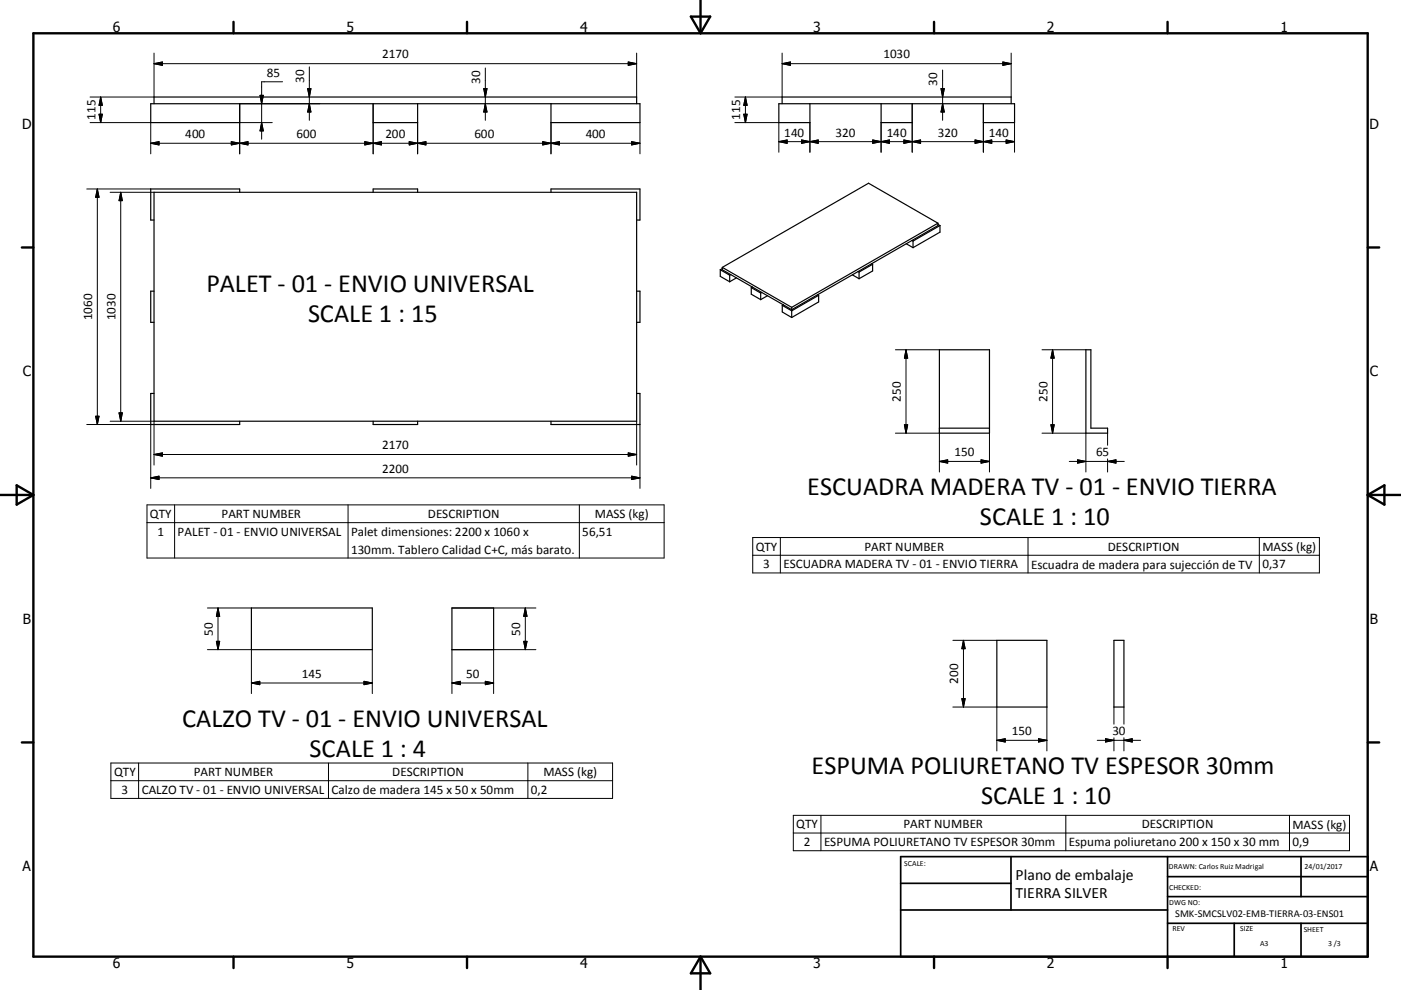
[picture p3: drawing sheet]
<svg xmlns="http://www.w3.org/2000/svg" width="420mm" height="297mm" viewBox="0 0 420 297" stroke-linecap="round" stroke-linejoin="round" font-family="sans-serif">
<g fill="none" stroke="#000" stroke-width=".36">
<path d="M46.2 31.1v-2h144.7v2M71.9 31.1v5.7h-26.7v-5.7h146.7v5.7h-26.7v-5.7M111.9 31.1v5.7h13.3v-5.7M234.5 31.1v-2h68.7v2M242.8 31.1v5.7h-9.3v-5.7h70.7v5.7h-9.4v-5.7M264.2 31.1v5.7h9.3v-5.7M46.2 57.7h144.7v68.7h-144.7zM71.9 57.7v-1h-26.7v9.3h1M111.9 57.7v-1h13.3v1M165.2 57.7v-1h26.7v9.3h-1M261.3 79.1l.3 .2M261.3 79.1l-4 2.4"/>
<path d="M261.6 79.3l-4 2.3M261.6 79.3v2l-4 2.3M271.7 73.1l2 1.2M273.4 72.1l.3 .2M273.7 72.3v2M281.2 67v.7l-19.9 11.4M281.2 67.3l.6 .4M281.2 67l-43.8 25.2M281.2 67l-20.8-12-43.8 25.2M281.8 67.7l-8.1 4.6M281.8 67.7v1.9l-8.1 4.7M46.2 87.4h-1v9.3h1"/>
<path d="M190.9 87.4h1v9.3h-1M215.9 80.9l2.9 1.7M215.9 80.9v2l2.9 1.6M216.6 80.6l-.7 .3M216.6 80.2v.7l2.5 1.5M216.6 80.2l20.8 12M218.8 82.6v1.9M219.1 82.4l9.3 5.3M219.1 82.4l-.3 .2M220.8 83.4l-2 1.1M225.2 86.3l2.9 1.6M225.2 86.3v2l2.9 1.6"/>
<path d="M225.5 86.1l-.3 .2M228.1 87.9v2M228.4 87.7l-.3 .2M228.4 87.7l6.4 3.7M230.1 88.7l-2 1.2M234.5 91.6v2l2.9 1.7M234.5 91.6l2.9 1.6M234.8 91.4l2.6 1.5M234.8 91.4l-.3 .2M237.4 92.2v.7M237.4 93.2v2.1M245.1 88.4l.3 .2"/>
<path d="M245.1 88.4l-7.7 4.5M245.4 88.6l-8 4.6M245.4 88.6v2l-8 4.7M255.5 82.5l2.1 1.1M257.3 81.5l.3 .1M257.3 81.5l-12.2 6.9M257.6 81.6v2M46.2 118h-1v9.4h26.7v-1M190.9 118h1v9.4h-26.7v-1M281.6 104.9h15.1v25.1h-15.1zM325.6 104.9h1.5v23.6h5v1.5h-6.5zM111.9 126.4v1h13.3v-1"/>
<path d="M281.6 128.5h15.1M75.4 182.4h36.2v12.5h-36.2zM135.5 182.4h12.5v12.5h-12.5zM298.9 192.1h15v20h-15zM334 192.1h3v20h-3z"/>
</g>
<g fill="none" stroke="#000" stroke-width=".71">
<path d="M10 10h400v277h-400zM70 6.6v3.4M140 6.6v3.4M207.1 5h5.8l-2.9 5zM210 0v10M280 6.6v3.4M350 6.6v3.4M6.6 74.2h3.4M410 74.2h3.5M0 148.5h10M5 145.6l5 2.9-5 2.9zM410 148.5h10.1"/>
<path d="M410 148.5l5.1-2.9v5.8zM6.6 222.7h3.4M410 222.7h3.5M70 287v3.4M140 287v3.4M210 287v10M210 287l2.9 5h-5.8zM280 287v3.4M350 287v3.4"/>
</g>
<path d="M270 257h140v30h-140zM303.1 257v16M350 257v30M390.1 257v12M270 265h33.1M270 273h80M350 277h60M350 269h60M350 263h60M370 277v10M390.1 277v10" fill="none" stroke="#000" stroke-width=".51"/>
<g fill="none" stroke="#000" stroke-width=".3">
<path d="M46.2 15.9v13.2h-19.2M46.2 19.1l2.5-.5v1zM46.2 19.1h144.7M188.4 18.6l2.5 .5-2.5 .5zM190.9 15.9v13.2M234.5 15.9v13.2h-14.2M234.5 19.1h68.7M234.5 19.1l2.5-.5v1zM300.7 18.6l2.5 .5-2.5 .5zM303.2 15.9v13.2M27 36.8h18.2v9.4M29.7 34.3h1l-.5 2.5z"/>
<path d="M30.2 29.1v7.7M30.2 29.1l.5 2.5h-1zM71.9 36.8h9.7M78 28.6h1l-.6 2.5zM78.4 36.8l.6 2.5h-1zM84.7 24.5h-6.3v17.3M92.2 26.6h1l-.5 2.5zM92.7 31.1l.5 2.5h-1zM92.7 20.1v16M95.9 31.1h-24v15.1M111.9 31.1v15.1M125.2 36.8v9.4"/>
<path d="M145 26.6h1l-.5 2.5zM145.5 20.4v15.7M145.5 31.1l.5 2.5h-1zM165.2 36.8v9.4M191.9 36.8v9.4M220.3 36.8h13.2v8.9M223 34.3h1l-.5 2.5zM223.5 29.1l.5 2.5h-1zM223.5 29.1v7.7M242.8 36.8v8.9M264.2 36.8v8.9M273.5 31.1v14.6"/>
<path d="M282.1 26.6h1l-.5 2.5zM282.6 31.1l.5 2.5h-1zM282.6 21v15.1M294.8 31.1v14.6M304.2 36.8v8.9M26 56.7h19.2M29.2 56.7v70.7M29.2 56.7l.5 2.5h-1zM33 57.7h13.2M36.2 57.7v68.7M36.2 57.7l.5 2.5h-1zM45.2 43h146.7"/>
<path d="M45.2 43l2.5-.5v1zM69.3 42.5l2.6 .5-2.6 .5zM71.9 43l2.5-.5v1zM109.4 42.5l2.5 .5-2.5 .5zM111.9 43l2.5-.5v1zM122.7 42.5l2.5 .5-2.5 .5zM125.2 43l2.5-.5v1zM162.7 42.5l2.5 .5-2.5 .5zM165.2 43l2.5-.5v1zM189.4 42.5l2.5 .5-2.5 .5zM233.5 42.5h70.7M233.5 42.5l2.5-.5v1z"/>
<path d="M240.3 42l5 1v-1l-5 1zM261.6 42l5 1v-1l-5 1zM271 42v1l5-1v1zM292.3 42v1l5-1v1zM301.7 42l2.5 .5-2.5 .5zM268.5 104.9h13.1M271.6 104.9v25.1M271.6 104.9l.5 2.5h-1zM312.4 104.9h13.2M315.6 104.9l.5 2.5h-1zM315.6 104.9v25.1M26 127.4h19.2v19.1"/>
<path d="M28.7 124.9h1l-.5 2.5zM33 126.4h13.2v13.1M35.7 123.9h1l-.5 2.5zM46.2 136.4h144.7M46.2 136.4l2.5-.5v1zM188.4 135.9l2.5 .5-2.5 .5zM190.9 126.4v13.1M191.9 127.4v19.1M268.5 130h13.1M271.1 127.4h1l-.5 2.6zM281.6 138.4h15.1M281.6 138.4l2.5-.4v.9z"/>
<path d="M281.6 128.5v13.1M294.1 138l2.6 .4-2.6 .5zM296.7 128.5v13.1M312.4 130h13.2v11.6M315.1 127.4h1l-.5 2.6zM320.6 138.4h16.5M323.1 138l2.5 .4-2.5 .5zM332.1 138.4l2.5-.4v.9zM332.1 130v3.6M332.1 137.7v3.9M44.1 151.5h155v15.9h-155zM44.1 156.8h155"/>
<path d="M45.2 143.4l2.5-.5v1zM45.2 143.4h146.7M52.4 151.5v15.9M104.4 151.5v15.9M173.7 151.5v15.9M189.4 142.9l2.5 .5-2.5 .5zM225.7 161.3h169.9v10.6h-169.9zM225.7 166.6h169.9M234 161.3v10.6M308.2 161.3v10.6M377.6 161.3v10.6M62.2 194.9h13.2v13.2"/>
<path d="M62.2 182.4h13.2M64.9 192.4h1l-.5 2.5zM65.4 182.4v12.5M65.4 182.4l.5 2.5h-1zM111.6 194.9v13.2M135.5 182.4h25.2M148 194.9v13.2M157 192.4h1l-.5 2.5zM157.5 182.4l.5 2.5h-1zM157.5 182.4v12.5M160.7 194.9h-25.2v13.2M285.7 192.1h13.2"/>
<path d="M288.9 192.1v20M288.9 192.1l.5 2.5h-1zM75.4 204.9h36.2M75.4 204.9l2.5-.5v1zM109.1 204.4l2.5 .5-2.5 .5zM135.5 204.9h12.5M135.5 204.9l2.5-.5v1zM145.5 204.4l2.5 .5-2.5 .5zM285.7 212.1h13.2v13.2M288.4 209.6h1l-.5 2.5zM313.9 212.1v13.2M334 212.1v5.2"/>
<path d="M337 212.1v5.2M33.2 228.9h150.5v10.6h-150.5zM33.2 234.2h150.5M41.6 228.9v10.6M98.5 228.9v10.6M158.3 228.9v10.6M298.9 222.1h15M298.9 222.1l2.5-.5v1zM311.4 221.6l2.5 .5-2.5 .5zM329 222.1h13M331.4 221.6l2.6 .5-2.6 .5zM334 221.3v4"/>
<path d="M337 222.1l2.4-.5v1zM337 221.3v4M237.8 244.6h166.8v10.6h-166.8zM237.8 249.9h166.8M246.1 244.6v10.6M319.5 244.6v10.6M386.6 244.6v10.6"/>
</g>
<g fill="#000" stroke="#000" stroke-width=".3">
<path d="M46.2 19.1l2.5-.5v1zM188.4 18.6l2.5 .5-2.5 .5zM234.5 19.1l2.5-.5v1zM300.7 18.6l2.5 .5-2.5 .5zM29.7 34.3h1l-.5 2.5zM30.2 29.1l.5 2.5h-1zM78 28.6h1l-.6 2.5zM78.4 36.8l.6 2.5h-1zM92.2 26.6h1l-.5 2.5zM92.7 31.1l.5 2.5h-1zM145 26.6h1l-.5 2.5zM145.5 31.1l.5 2.5h-1z"/>
<path d="M223 34.3h1l-.5 2.5zM223.5 29.1l.5 2.5h-1zM282.1 26.6h1l-.5 2.5zM282.6 31.1l.5 2.5h-1zM29.2 56.7l.5 2.5h-1zM45.2 43l2.5-.5v1zM69.3 42.5l2.6 .5-2.6 .5zM71.9 43l2.5-.5v1zM109.4 42.5l2.5 .5-2.5 .5zM111.9 43l2.5-.5v1zM122.7 42.5l2.5 .5-2.5 .5zM125.2 43l2.5-.5v1z"/>
<path d="M162.7 42.5l2.5 .5-2.5 .5zM165.2 43l2.5-.5v1zM189.4 42.5l2.5 .5-2.5 .5zM233.5 42.5l2.5-.5v1zM240.3 42l2.5 .5-2.5 .5zM242.8 42.5l2.5-.5v1zM261.6 42l2.6 .5-2.6 .5zM264.2 42.5l2.4-.5v1zM271 42l2.5 .5-2.5 .5zM273.5 42.5l2.5-.5v1zM292.3 42l2.5 .5-2.5 .5zM294.8 42.5l2.5-.5v1z"/>
<path d="M301.7 42l2.5 .5-2.5 .5zM36.2 57.7l.5 2.5h-1zM271.6 104.9l.5 2.5h-1zM315.6 104.9l.5 2.5h-1zM28.7 124.9h1l-.5 2.5zM35.7 123.9h1l-.5 2.5zM46.2 136.4l2.5-.5v1zM188.4 135.9l2.5 .5-2.5 .5zM271.1 127.4h1l-.5 2.6zM281.6 138.4l2.5-.4v.9zM294.1 138l2.6 .4-2.6 .5zM315.1 127.4h1l-.5 2.6z"/>
<path d="M323.1 138l2.5 .4-2.5 .5zM332.1 138.4l2.5-.4v.9zM45.2 143.4l2.5-.5v1zM189.4 142.9l2.5 .5-2.5 .5zM64.9 192.4h1l-.5 2.5zM65.4 182.4l.5 2.5h-1zM157 192.4h1l-.5 2.5zM157.5 182.4l.5 2.5h-1zM288.9 192.1l.5 2.5h-1zM75.4 204.9l2.5-.5v1zM109.1 204.4l2.5 .5-2.5 .5zM135.5 204.9l2.5-.5v1z"/>
<path d="M145.5 204.4l2.5 .5-2.5 .5zM288.4 209.6h1l-.5 2.5zM298.9 222.1l2.5-.5v1zM311.4 221.6l2.5 .5-2.5 .5zM331.4 221.6l2.6 .5-2.6 .5zM337 222.1l2.4-.5v1z"/>
</g>
<g font-size="7.9">
<text x="61.9" y="87.6">PALET - 01 - ENVIO UNIVERSAL</text>
<text x="92.4" y="96.6">SCALE 1 : 15</text>
<text x="242" y="148.4">ESCUADRA MADERA TV - 01 - ENVIO TIERRA</text>
<text x="293.8" y="157.4">SCALE 1 : 10</text>
<text x="54.6" y="218">CALZO TV - 01 - ENVIO UNIVERSAL</text>
<text x="92.8" y="227">SCALE 1 : 4</text>
<text x="243.2" y="232.2">ESPUMA POLIURETANO TV ESPESOR 30mm</text>
<text x="294.1" y="241.1">SCALE 1 : 10</text>
</g>
<g font-size="4.7">
<text x="304.5" y="263.9">Plano de embalaje</text>
<text x="304.5" y="269.3">TIERRA SILVER</text>
</g>
<g font-size="4.2">
<text x="33.9" y="9.6">6</text>
<text x="103.9" y="9.6">5</text>
<text x="173.9" y="9.6">4</text>
<text x="243.8" y="9.6">3</text>
<text x="313.9" y="9.6">2</text>
<text x="383.9" y="9.6">1</text>
<text x="6.7" y="38.7">D</text>
<text x="410.5" y="38.7">D</text>
<text x="6.9" y="112.9">C</text>
<text x="410.7" y="112.9">C</text>
<text x="6.9" y="187.1">B</text>
<text x="410.7" y="187.1">B</text>
<text x="6.8" y="261.4">A</text>
<text x="410.7" y="261.4">A</text>
<text x="33.9" y="290.4">6</text>
<text x="103.9" y="290.4">5</text>
<text x="173.9" y="290.4">4</text>
<text x="243.8" y="290.4">3</text>
<text x="313.9" y="290.4">2</text>
<text x="383.9" y="290.4">1</text>
</g>
<g font-size="3.9">
<text x="114.6" y="17.5">2170</text>
<text x="264.8" y="17.5">1030</text>
<text x="80" y="23">85</text>
<text x="91.2" y="24.8" transform="rotate(-90 91.2 24.8)">30</text>
<text x="143.9" y="25.1" transform="rotate(-90 143.9 25.1)">30</text>
<text x="281" y="25.8" transform="rotate(-90 281 25.8)">30</text>
<text x="28.6" y="36" transform="rotate(-90 28.6 36)">115</text>
<text x="221.9" y="36" transform="rotate(-90 221.9 36)">115</text>
<text x="55.5" y="41.4">400</text>
<text x="88.9" y="41.4">600</text>
<text x="115.6" y="41.4">200</text>
<text x="142.2" y="41.4">600</text>
<text x="175.6" y="41.4">400</text>
<text x="235.1" y="41">140</text>
<text x="250.5" y="41">320</text>
<text x="265.9" y="41">140</text>
<text x="281.2" y="41">320</text>
<text x="296.5" y="41">140</text>
<text x="27.6" y="96" transform="rotate(-90 27.6 96)">1060</text>
<text x="34.6" y="96" transform="rotate(-90 34.6 96)">1030</text>
<text x="270.1" y="120.5" transform="rotate(-90 270.1 120.5)">250</text>
<text x="314" y="120.5" transform="rotate(-90 314 120.5)">250</text>
<text x="114.6" y="134.8">2170</text>
<text x="286.2" y="136.9">150</text>
<text x="328.6" y="136.9">65</text>
<text x="114.6" y="141.8">2200</text>
<text x="45" y="155.4">QTY</text>
<text x="66.4" y="155.4">PART NUMBER</text>
<text x="128.3" y="155.4">DESCRIPTION</text>
<text x="178.3" y="155.4">MASS (kg)</text>
<text x="47.2" y="160.7">1</text>
<text x="53.3" y="160.7">PALET - 01 - ENVIO UNIVERSAL</text>
<text x="105.2" y="160.8">Palet dimensiones: 2200 x 1060 x</text>
<text x="174.6" y="160.7">56,51</text>
<text x="105.2" y="166.1">130mm. Tablero Calidad C+C, más barato.</text>
<text x="226.6" y="165.2">QTY</text>
<text x="259.2" y="165.2">PART NUMBER</text>
<text x="332.1" y="165.2">DESCRIPTION</text>
<text x="378.5" y="165.3">MASS (kg)</text>
<text x="228.8" y="170.5">3</text>
<text x="234.9" y="170.5">ESCUADRA MADERA TV - 01 - ENVIO TIERRA</text>
<text x="309.1" y="170.6">Escuadra de madera para sujección de TV</text>
<text x="378.5" y="170.5">0,37</text>
<text x="63.8" y="190.7" transform="rotate(-90 63.8 190.7)">50</text>
<text x="156" y="190.7" transform="rotate(-90 156 190.7)">50</text>
<text x="90.5" y="203.4">145</text>
<text x="139.8" y="203.4">50</text>
<text x="287.3" y="205.1" transform="rotate(-90 287.3 205.1)">200</text>
<text x="303.4" y="220.6">150</text>
<text x="333.5" y="220.6">30</text>
<text x="34.2" y="232.8">QTY</text>
<text x="58.1" y="232.8">PART NUMBER</text>
<text x="117.6" y="232.8">DESCRIPTION</text>
<text x="162.9" y="232.9">MASS (kg)</text>
<text x="36.4" y="238.2">3</text>
<text x="42.5" y="238.2">CALZO TV - 01 - ENVIO UNIVERSAL</text>
<text x="99.4" y="238.3">Calzo de madera 145 x 50 x 50mm</text>
<text x="159.2" y="238.2">0,2</text>
<text x="238.7" y="248.5">QTY</text>
<text x="270.8" y="248.5">PART NUMBER</text>
<text x="342.3" y="248.5">DESCRIPTION</text>
<text x="387.5" y="248.7">MASS (kg)</text>
<text x="241" y="253.8">2</text>
<text x="247.1" y="253.8">ESPUMA POLIURETANO TV ESPESOR 30mm</text>
<text x="320.5" y="253.9">Espuma poliuretano 200 x 150 x 30 mm</text>
<text x="387.5" y="253.8">0,9</text>
</g>
<text font-size="3.1" x="352.3" y="275.3">SMK-SMCSLV02-EMB-TIERRA-03-ENS01</text>
<g font-size="2.4">
<text x="271.1" y="259.7">SCALE:</text>
<text x="350.4" y="260.8">DRAWN: Carlos Ruiz Madrigal</text>
<text x="391.1" y="260.6">24/01/2017</text>
<text x="350.5" y="267">CHECKED:</text>
<text x="350.5" y="271.4">DWG NO:</text>
<text x="351.5" y="279.3">REV</text>
<text x="371.9" y="279.4">SIZE</text>
<text x="390.9" y="279.6">SHEET</text>
<text x="377.8" y="283.9">A3</text>
<text x="398.2" y="283.8">3 /3</text>
</g>
</svg>
